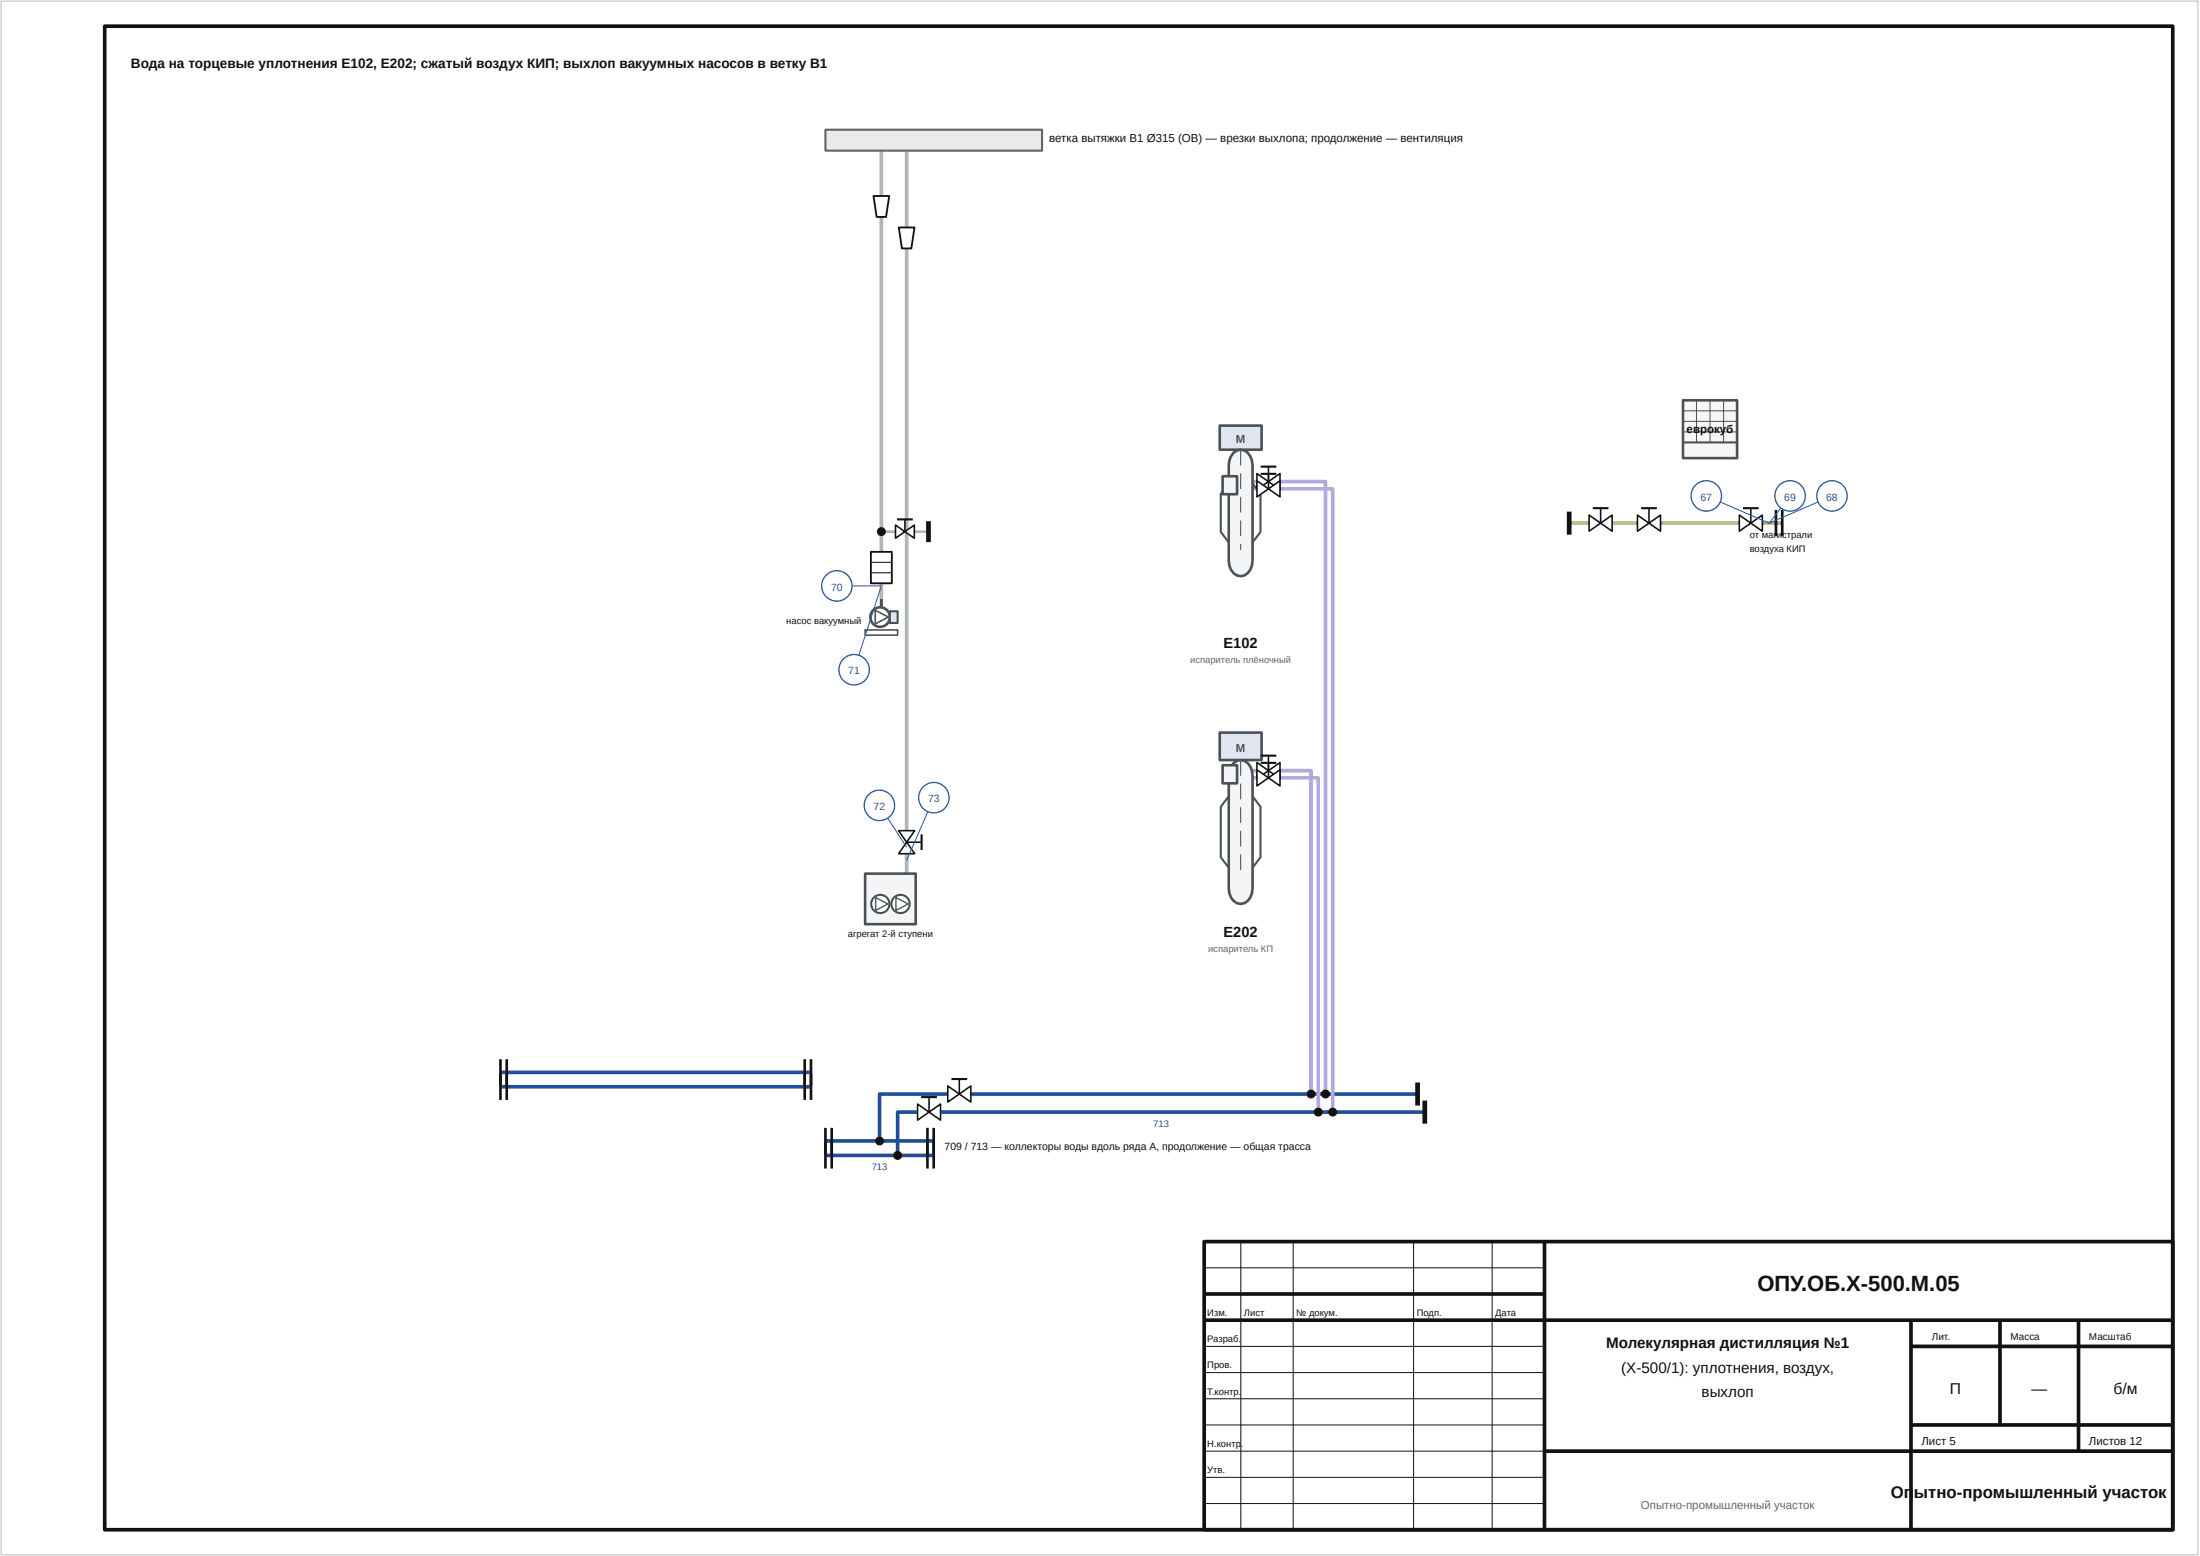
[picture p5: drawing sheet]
<svg xmlns="http://www.w3.org/2000/svg" width="420mm" height="297mm" viewBox="0 0 420 297" stroke-linecap="round" stroke-linejoin="round" font-family="sans-serif">
<path d="M20 5h395v287h-395zM230 237h185v55h-185zM295 237v55M230 247h65M230 252h185M365 252v40M365 257h50M382 252v20M397 252v25M295 277h120M365 272h50" fill="none" stroke="#111" stroke-width=".7" stroke-linecap="butt"/>
<path d="M168.3 114.3v1.7M173.2 166.8v9.6" fill="none" stroke="#4a5258" stroke-width=".6"/>
<path d="M95.6 204.7h59.3M95.6 207.4h59.3M157.7 217.8h20.6M175.2 212.3h-3.8v8.2M179.6 212.3h92.5M181 208.8h-13v9M185.4 208.8h85.4M157.7 220.5h20.6" fill="none" stroke="#1f4e9c" stroke-width=".7" stroke-linecap="butt"/>
<path d="M236.3 91.9h3.8M236.3 93.3h3.8M244.5 91.9h8.7v116.9M244.5 93.3h10v119M236.3 147.1h3.8M236.3 148.5h3.8M244.5 147.1h5.9v61.7M244.5 148.5h7.3v63.8" fill="none" stroke="#b5a8df" stroke-width=".7" stroke-linecap="butt"/>
<path d="M299.7 99.9h3.8M307.9 99.9h4.9M317.2 99.9h15M336.6 99.9h3.8" fill="none" stroke="#9acd31" stroke-width=".7" stroke-linecap="butt"/>
<path d="M168.3 27.5v77.8M173.2 27.5v131.1M168.3 111.3v3M173.2 163v3.8" fill="none" stroke="#afb6bb" stroke-width=".7" stroke-linecap="butt"/>
<path d="M168.3 101.5h2.7M174.6 101.5h2.7" fill="none" stroke="#afb6bb" stroke-width=".5"/>
<path d="M.2 .2h419.6v296.6h-419.6z" fill="none" stroke="#bbb" stroke-width=".19"/>
<path d="M237 237v55M247 237v55M270 237v55M285 237v55M230 242h65M230 257h65M230 262h65M230 267h65M230 272h65M230 277h65M230 282h65M230 287h65" fill="none" stroke="#111" stroke-width=".19"/>
<path d="M233 81.2h8v4.6h-8z" fill="#dfe6ef"/>
<path d="M233 81.2h8v4.6h-8z" fill="none" stroke="#4a5258" stroke-width=".5"/>
<path d="M235.6 86.4a1.94 1.94 0 0 1 3.2 .7l.3 .8 .1 .9v18.2a2.78 2.78 0 0 1-2.2 3 2.63 2.63 0 0 1-2.3-3v-18.2l.1-.9 .3-.8z" fill="#f4f5f6"/>
<path d="M235.6 86.4a1.94 1.94 0 0 1 3.2 .7l.3 .8 .1 .9v18.2a2.78 2.78 0 0 1-2.2 3 2.63 2.63 0 0 1-2.3-3v-18.2l.1-.9 .3-.8z" fill="none" stroke="#4a5258" stroke-width=".5"/>
<path d="M234.7 92.3l-1.5 2v7.2l1.5 2M239.2 92.3l1.6 2v7.2l-1.6 2" fill="none" stroke="#4a5258" stroke-width=".4"/>
<path d="M236.9 85.8h.2v3h-.2zM236.9 90.3h.2v3h-.2zM236.9 94.8h.2v3h-.2zM236.9 99.3h.2v3h-.2zM236.9 103.8h.2v1.2h-.2z" fill="#4a5258"/>
<path d="M233 139.8h8v5.3h-8z" fill="#dfe6ef"/>
<path d="M233 139.8h8v5.3h-8z" fill="none" stroke="#4a5258" stroke-width=".5"/>
<path d="M235.6 145.6a1.94 1.94 0 0 1 3.2 .7l.3 .8 .1 1v21.4a2.78 2.78 0 0 1-2.2 3 2.63 2.63 0 0 1-2.3-3v-21.4l.1-1 .3-.8z" fill="#f4f5f6"/>
<path d="M235.6 145.6a1.94 1.94 0 0 1 3.2 .7l.3 .8 .1 1v21.4a2.78 2.78 0 0 1-2.2 3 2.63 2.63 0 0 1-2.3-3v-21.4l.1-1 .3-.8z" fill="none" stroke="#4a5258" stroke-width=".5"/>
<path d="M234.7 152l-1.5 2v9.6l1.5 2M239.2 152l1.6 2v9.6l-1.6 2" fill="none" stroke="#4a5258" stroke-width=".4"/>
<path d="M236.9 145.1h.2v3h-.2zM236.9 149.6h.2v3h-.2zM236.9 154.1h.2v3h-.2zM236.9 158.6h.2v3h-.2zM236.9 163.1h.2v3h-.2z" fill="#4a5258"/>
<circle cx="168.1" cy="117.8" r="1.86" fill="#fff"/>
<circle cx="168.1" cy="117.8" r="1.86" fill="none" stroke="#4a5258" stroke-width=".5"/>
<path d="M167.2 116.5l2.5 1.3-2.5 1.3z" fill="none" stroke="#4a5258" stroke-width=".3"/>
<path d="M170 116.7h1.4v2.2h-1.4z" fill="#dfe6ef"/>
<path d="M170 116.7h1.4v2.2h-1.4z" fill="none" stroke="#4a5258" stroke-width=".4"/>
<path d="M165.2 120.2h6.2v1h-6.2z" fill="none" stroke="#4a5258" stroke-width=".3"/>
<path d="M165.2 166.8h9.7v9.6h-9.7z" fill="#f4f5f6"/>
<path d="M165.2 166.8h9.7v9.6h-9.7z" fill="none" stroke="#4a5258" stroke-width=".5"/>
<circle cx="168.1" cy="172.5" r="1.74" fill="#fff"/>
<circle cx="168.1" cy="172.5" r="1.74" fill="none" stroke="#4a5258" stroke-width=".4"/>
<path d="M167.3 171.3l2.3 1.2-2.3 1.3z" fill="none" stroke="#4a5258" stroke-width=".25"/>
<circle cx="172" cy="172.5" r="1.74" fill="#fff"/>
<circle cx="172" cy="172.5" r="1.74" fill="none" stroke="#4a5258" stroke-width=".4"/>
<path d="M171.1 171.3l2.4 1.2-2.4 1.3z" fill="none" stroke="#4a5258" stroke-width=".25"/>
<path d="M321.4 76.4h10.4v11h-10.4z" fill="#f7f7f4"/>
<path d="M321.4 76.4h10.4v11h-10.4z" fill="none" stroke="#4a5258" stroke-width=".5"/>
<path d="M321.4 78.4h10.4M324 76.4v8M326.6 76.4v8M329.2 76.4v8M321.4 80.4h10.4M321.4 82.4h10.4" fill="none" stroke="#4a5258" stroke-width=".19"/>
<path d="M321.4 84.4h10.4" fill="none" stroke="#4a5258" stroke-width=".4"/>
<path d="M233.5 146.1h2.8v3.4h-2.8z" fill="#f4f5f6"/>
<path d="M233.5 146.1h2.8v3.4h-2.8z" fill="none" stroke="#4a5258" stroke-width=".5"/>
<path d="M233.5 90.9h2.8v3.4h-2.8z" fill="#f4f5f6"/>
<path d="M233.5 90.9h2.8v3.4h-2.8z" fill="none" stroke="#4a5258" stroke-width=".5"/>
<path d="M157.7 24.8h41.3v4h-41.3z" fill="#e8eaec"/>
<path d="M157.7 24.8h41.3v4h-41.3z" fill="none" stroke="#666" stroke-width=".4"/>
<path d="M157.7 215.3v7.7M158.9 215.3v7.7M177.1 215.3v7.7M178.3 215.3v7.7" fill="none" stroke="#111" stroke-width=".5"/>
<circle cx="168" cy="217.8" r=".75" fill="#111"/>
<circle cx="168" cy="217.8" r=".75" fill="none" stroke="#111" stroke-width=".2"/>
<circle cx="171.4" cy="220.5" r=".75" fill="#111"/>
<circle cx="171.4" cy="220.5" r=".75" fill="none" stroke="#111" stroke-width=".2"/>
<path d="M270.8 206.6v4.4M272.1 210.1v4.4" fill="none" stroke="#111" stroke-width=".9" stroke-linecap="butt"/>
<path d="M95.6 202.2v7.7M96.8 202.2v7.7M153.7 202.2v7.7M154.9 202.2v7.7" fill="none" stroke="#111" stroke-width=".5"/>
<circle cx="250.4" cy="208.8" r=".75" fill="#111"/>
<circle cx="250.4" cy="208.8" r=".75" fill="none" stroke="#111" stroke-width=".2"/>
<circle cx="251.8" cy="212.3" r=".75" fill="#111"/>
<circle cx="251.8" cy="212.3" r=".75" fill="none" stroke="#111" stroke-width=".2"/>
<circle cx="253.2" cy="208.8" r=".75" fill="#111"/>
<circle cx="253.2" cy="208.8" r=".75" fill="none" stroke="#111" stroke-width=".2"/>
<circle cx="254.5" cy="212.3" r=".75" fill="#111"/>
<circle cx="254.5" cy="212.3" r=".75" fill="none" stroke="#111" stroke-width=".2"/>
<path d="M339.2 97.4v5M340.4 97.4v5" fill="none" stroke="#111" stroke-width=".5"/>
<path d="M299.7 97.7v4.4" fill="none" stroke="#111" stroke-width=".9" stroke-linecap="butt"/>
<path d="M181 207.3l4.4 3.1v-3.1l-4.4 3.1z" fill="#fff"/>
<path d="M181 207.3l4.4 3.1v-3.1l-4.4 3.1zM183.2 206v2.8" fill="none" stroke="#111" stroke-width=".3"/>
<path d="M181.7 206h3" fill="none" stroke="#111" stroke-width=".4"/>
<path d="M175.2 210.7l4.4 3.1v-3.1l-4.4 3.1z" fill="#fff"/>
<path d="M175.2 210.7l4.4 3.1v-3.1l-4.4 3.1zM177.4 209.4v2.9" fill="none" stroke="#111" stroke-width=".3"/>
<path d="M175.9 209.4h3" fill="none" stroke="#111" stroke-width=".4"/>
<path d="M240.1 145.6l4.4 3v-3l-4.4 3z" fill="#fff"/>
<path d="M240.1 145.6l4.4 3v-3l-4.4 3zM242.3 144.2v2.9" fill="none" stroke="#111" stroke-width=".3"/>
<path d="M240.8 144.2h3" fill="none" stroke="#111" stroke-width=".4"/>
<path d="M240.1 146.9l4.4 3.1v-3.1l-4.4 3.1z" fill="#fff"/>
<path d="M240.1 146.9l4.4 3.1v-3.1l-4.4 3.1zM242.3 145.6v2.9" fill="none" stroke="#111" stroke-width=".3"/>
<path d="M240.8 145.6h3" fill="none" stroke="#111" stroke-width=".4"/>
<path d="M240.1 90.4l4.4 3.1v-3.1l-4.4 3.1z" fill="#fff"/>
<path d="M240.1 90.4l4.4 3.1v-3.1l-4.4 3.1zM242.3 89.1v2.8" fill="none" stroke="#111" stroke-width=".3"/>
<path d="M240.8 89.1h3" fill="none" stroke="#111" stroke-width=".4"/>
<path d="M240.1 91.8l4.4 3v-3l-4.4 3z" fill="#fff"/>
<path d="M240.1 91.8l4.4 3v-3l-4.4 3zM242.3 90.4v2.9" fill="none" stroke="#111" stroke-width=".3"/>
<path d="M240.8 90.4h3" fill="none" stroke="#111" stroke-width=".4"/>
<path d="M332.2 98.3l4.4 3.1v-3.1l-4.4 3.1z" fill="#fff"/>
<path d="M332.2 98.3l4.4 3.1v-3.1l-4.4 3.1zM334.4 97v2.9" fill="none" stroke="#111" stroke-width=".3"/>
<path d="M332.9 97h3" fill="none" stroke="#111" stroke-width=".4"/>
<path d="M303.5 98.3l4.4 3.1v-3.1l-4.4 3.1z" fill="#fff"/>
<path d="M303.5 98.3l4.4 3.1v-3.1l-4.4 3.1zM305.7 97v2.9" fill="none" stroke="#111" stroke-width=".3"/>
<path d="M304.2 97h3" fill="none" stroke="#111" stroke-width=".4"/>
<path d="M312.8 98.3l4.4 3.1v-3.1l-4.4 3.1z" fill="#fff"/>
<path d="M312.8 98.3l4.4 3.1v-3.1l-4.4 3.1zM315 97v2.9" fill="none" stroke="#111" stroke-width=".3"/>
<path d="M313.5 97h3" fill="none" stroke="#111" stroke-width=".4"/>
<path d="M166.3 105.3h4v6h-4z" fill="#fff"/>
<path d="M166.3 105.3h4v6h-4z" fill="none" stroke="#111" stroke-width=".35"/>
<path d="M166.3 107.3h4M166.3 109.3h4" fill="none" stroke="#111" stroke-width=".2"/>
<circle cx="168.3" cy="101.5" r=".75" fill="#111"/>
<circle cx="168.3" cy="101.5" r=".75" fill="none" stroke="#111" stroke-width=".2"/>
<path d="M171 100.2l3.6 2.5v-2.5l-3.6 2.5z" fill="#fff"/>
<path d="M172.8 99.1v2.4M171 100.2l3.6 2.5v-2.5l-3.6 2.5z" fill="none" stroke="#111" stroke-width=".3"/>
<path d="M171.3 99.1h3" fill="none" stroke="#111" stroke-width=".4"/>
<path d="M177.3 99.5v4" fill="none" stroke="#111" stroke-width=".9" stroke-linecap="butt"/>
<path d="M166.8 37.4h3l-.6 4h-1.8z" fill="#fff"/>
<path d="M166.8 37.4h3l-.6 4h-1.8z" fill="none" stroke="#111" stroke-width=".35"/>
<path d="M171.6 158.6l3.1 4.4h-3.1l3.1-4.4z" fill="#fff"/>
<path d="M171.6 158.6l3.1 4.4h-3.1l3.1-4.4zM173.2 160.8h2.8" fill="none" stroke="#111" stroke-width=".3"/>
<path d="M176 159.3v3" fill="none" stroke="#111" stroke-width=".4"/>
<path d="M171.7 43.4h3l-.6 4h-1.8z" fill="#fff"/>
<path d="M171.7 43.4h3l-.6 4h-1.8z" fill="none" stroke="#111" stroke-width=".35"/>
<path d="M340.1 97l-2.2 2.9" fill="none" stroke="#1f5fa8" stroke-width=".19"/>
<circle cx="341.9" cy="94.7" r="2.9" fill="#fff"/>
<circle cx="341.9" cy="94.7" r="2.9" fill="none" stroke="#1f5fa8" stroke-width=".25"/>
<path d="M347.2 95.8l-9.3 4.1" fill="none" stroke="#1f5fa8" stroke-width=".19"/>
<circle cx="349.9" cy="94.7" r="2.9" fill="#fff"/>
<circle cx="349.9" cy="94.7" r="2.9" fill="none" stroke="#1f5fa8" stroke-width=".25"/>
<path d="M328.6 95.8l9.3 4.1" fill="none" stroke="#1f5fa8" stroke-width=".19"/>
<circle cx="325.9" cy="94.7" r="2.9" fill="#fff"/>
<circle cx="325.9" cy="94.7" r="2.9" fill="none" stroke="#1f5fa8" stroke-width=".25"/>
<path d="M168.3 111.8l-4.3 13.3" fill="none" stroke="#1f5fa8" stroke-width=".19"/>
<circle cx="163.1" cy="127.8" r="2.9" fill="#fff"/>
<circle cx="163.1" cy="127.8" r="2.9" fill="none" stroke="#1f5fa8" stroke-width=".25"/>
<path d="M162.7 111.8h5.6" fill="none" stroke="#1f5fa8" stroke-width=".19"/>
<circle cx="159.8" cy="111.8" r="2.9" fill="#fff"/>
<circle cx="159.8" cy="111.8" r="2.9" fill="none" stroke="#1f5fa8" stroke-width=".25"/>
<path d="M177.2 154.9l-4 9.4" fill="none" stroke="#1f5fa8" stroke-width=".19"/>
<circle cx="178.4" cy="152.3" r="2.9" fill="#fff"/>
<circle cx="178.4" cy="152.3" r="2.9" fill="none" stroke="#1f5fa8" stroke-width=".25"/>
<path d="M169.5 156.2l3.7 5.5" fill="none" stroke="#1f5fa8" stroke-width=".19"/>
<circle cx="168" cy="153.7" r="2.9" fill="#fff"/>
<circle cx="168" cy="153.7" r="2.9" fill="none" stroke="#1f5fa8" stroke-width=".25"/>
<text font-size="4.2" fill="#111" x="335.7" y="246.5">ОПУ.ОБ.X-500.М.05</text>
<g font-size="3.2" fill="#111">
<text x="361.2" y="286">Оп</text>
<text x="365.6" y="286">ытно-промышленный участок</text>
</g>
<g font-size="3" fill="#111">
<text x="372.4" y="266">П</text>
<text x="388" y="266">—</text>
<text x="403.7" y="266">б/м</text>
</g>
<g font-size="2.9" fill="#111">
<text x="306.8" y="257.4">Молекулярная дистилляция №1</text>
<text x="309.7" y="262">(X-500/1): уплотнения, воздух,</text>
<text x="325" y="266.6">выхлоп</text>
</g>
<g font-size="2.8" fill="#111">
<text x="233.7" y="123.7">E102</text>
<text x="233.7" y="178.8">E202</text>
</g>
<text font-size="2.6" fill="#111" x="25" y="13">Вода на торцевые уплотнения E102, E202; сжатый воздух КИП; выхлоп вакуумных насосов в ветку В1</text>
<g font-size="2.2" fill="#111">
<text x="200.4" y="27.1">ветка вытяжки В1 Ø315 (ОВ) — врезки выхлопа; продолжение — вентиляция</text>
<text x="322.2" y="82.6">евроку</text>
<text x="329.7" y="82.6">б</text>
<text x="367" y="275.8">Лист 5</text>
<text x="399" y="275.8">Листов 12</text>
</g>
<g font-size="2.2" fill="#4a5258">
<text x="236" y="84.5">M</text>
<text x="236" y="143.5">M</text>
</g>
<text font-size="2.2" fill="#666" x="313.4" y="288">Опытно-промышленный участок</text>
<g font-size="2" fill="#1f5fa8">
<text x="324.8" y="95.6">67</text>
<text x="340.8" y="95.6">69</text>
<text x="348.8" y="95.6">68</text>
<text x="158.7" y="112.7">70</text>
<text x="162" y="128.7">71</text>
<text x="166.9" y="154.6">72</text>
<text x="177.3" y="153.2">73</text>
</g>
<text font-size="2" fill="#111" x="180.4" y="219.5">709 / 713 — коллекторы воды вдоль ряда А, продолжение — общая трасса</text>
<g font-size="1.9" fill="#111">
<text x="369" y="255.8">Лит.</text>
<text x="384" y="255.8">Масса</text>
<text x="399" y="255.8">Масштаб</text>
</g>
<g font-size="1.8" fill="#111">
<text x="334.2" y="102.6">от магистрали</text>
<text x="334.2" y="105.3">воздуха КИП</text>
<text x="150.2" y="119.2">насос вакуумный</text>
<text x="161.9" y="178.8">агрегат 2-й ступени</text>
<text x="230.6" y="251.2">Изм.</text>
<text x="237.6" y="251.2">Лист</text>
<text x="247.6" y="251.2">№ докум.</text>
<text x="270.6" y="251.2">Подп.</text>
<text x="285.6" y="251.2">Дата</text>
<text x="230.6" y="256.2">Разраб.</text>
<text x="230.6" y="261.2">Пров.</text>
<text x="230.6" y="266.2">Т.контр.</text>
<text x="230.6" y="276.2">Н.контр</text>
<text x="230.6" y="281.2">Утв.</text>
<text x="237" y="276.2">.</text>
</g>
<g font-size="1.8" fill="#666">
<text x="227.3" y="126.5">испаритель плёночный</text>
<text x="230.7" y="181.7">испаритель КП</text>
</g>
<g font-size="1.8" fill="#1f4e9c">
<text x="220.3" y="215.1">713</text>
<text x="166.5" y="223.3">713</text>
</g>
</svg>
